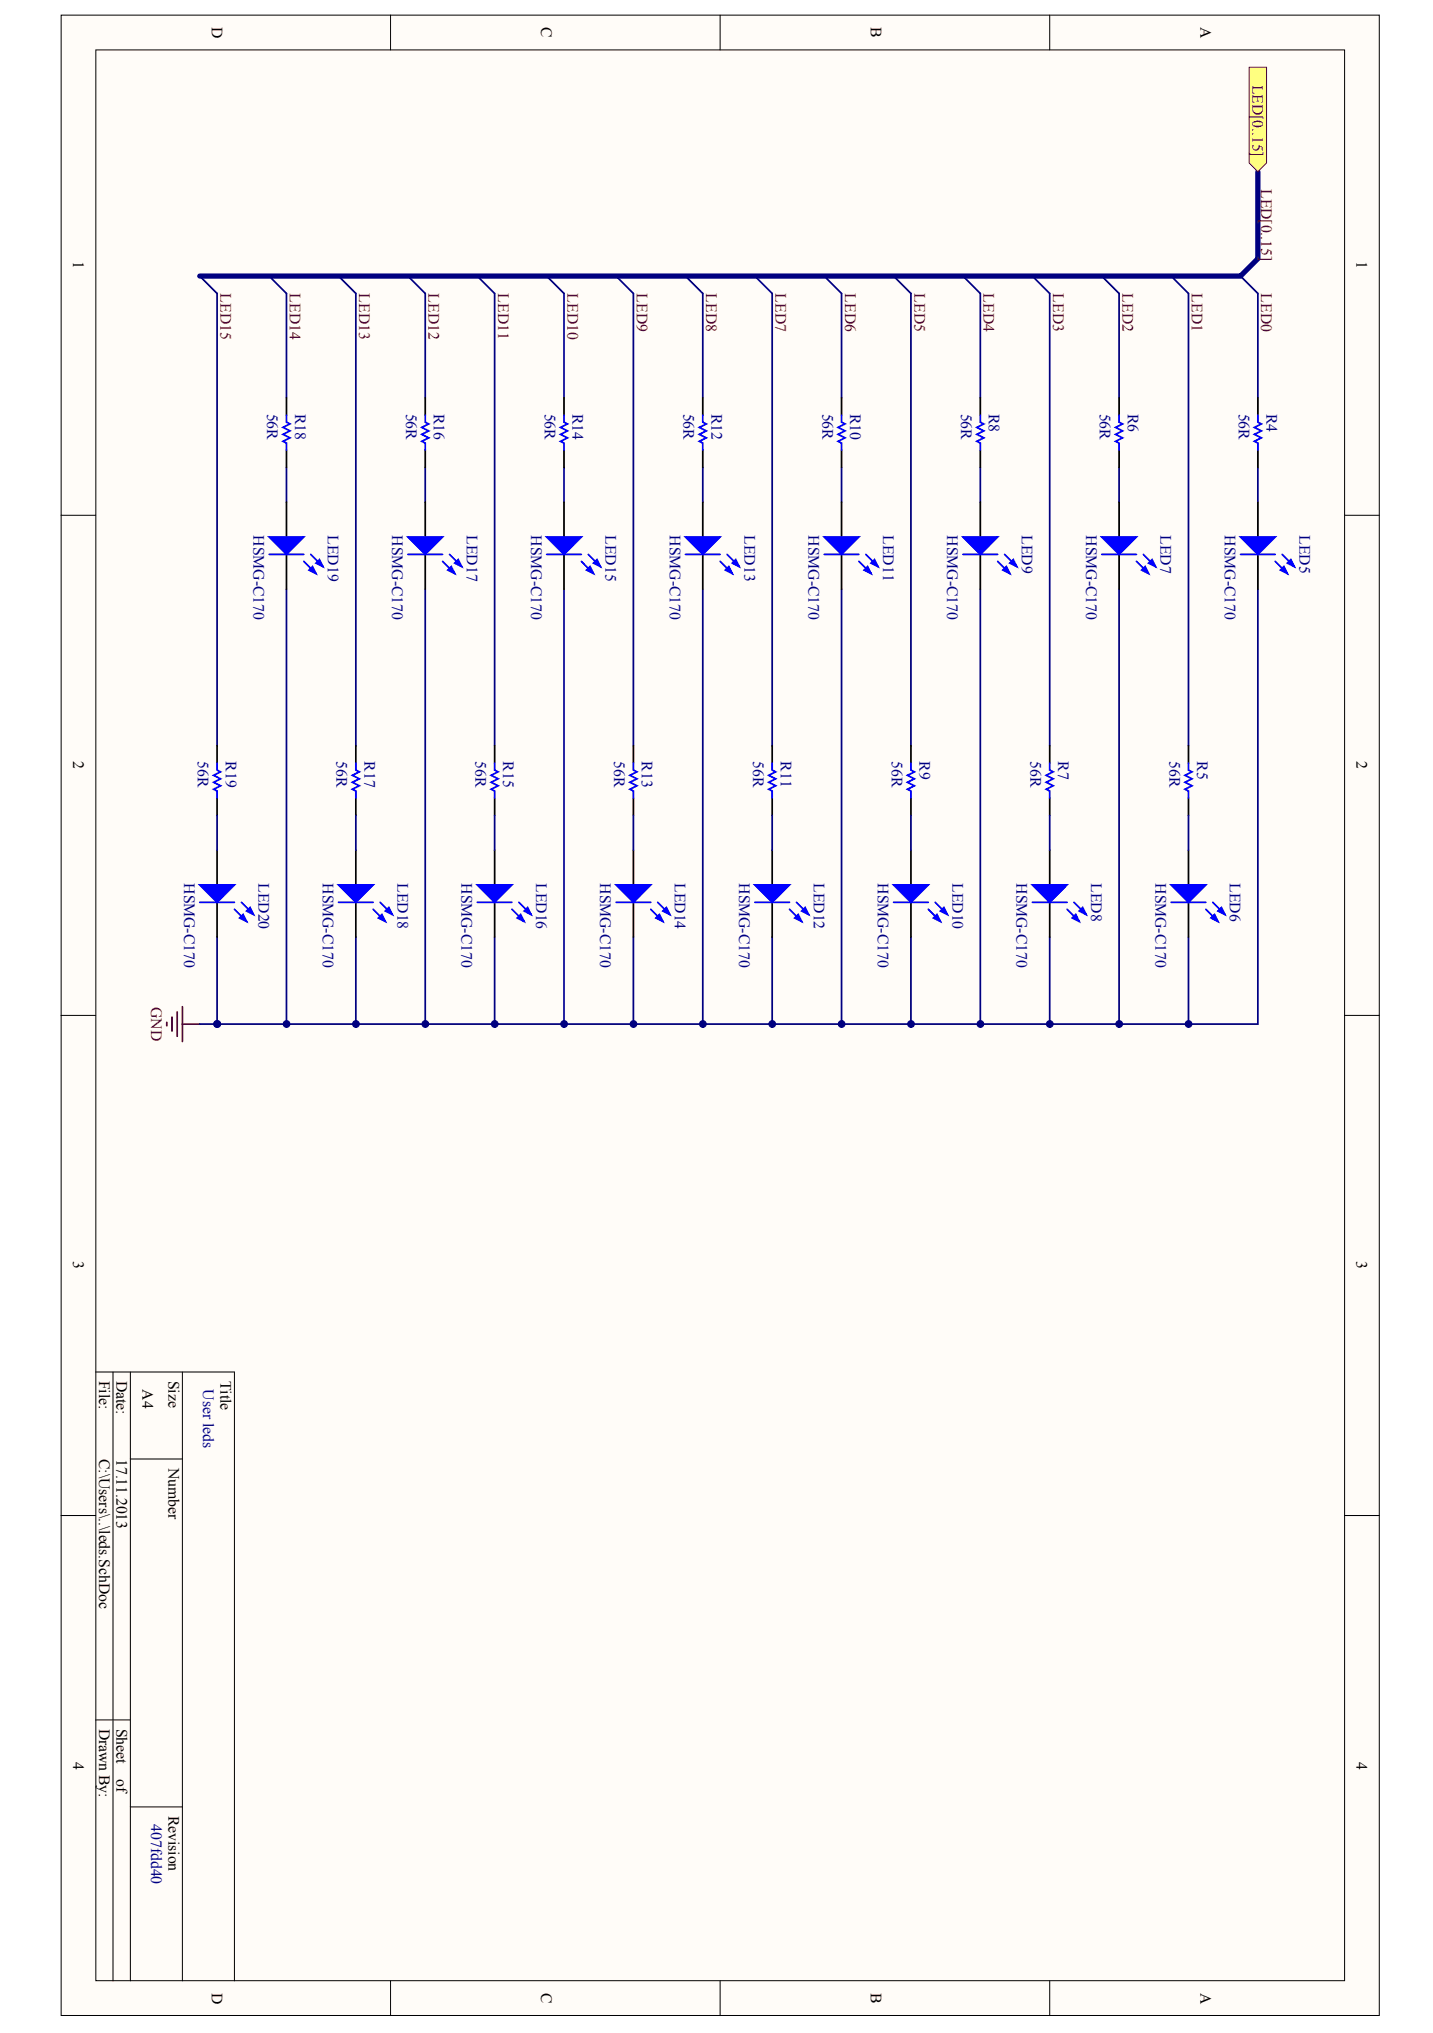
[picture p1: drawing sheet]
<svg xmlns="http://www.w3.org/2000/svg" width="202mm" height="287mm" viewBox="0 0 202 287" stroke-linecap="round" stroke-linejoin="round" font-family="sans-serif">
<g fill="#fffcf8" stroke="#000" stroke-width=".14">
<path d="M8.6 2.1h186v282.2h-186z"/>
<path d="M13.5 7h176.2v272.4h-176.2z"/>
</g>
<g fill="none" stroke="#000" stroke-width=".14">
<path d="M55.1 2.1v4.9M101.6 2.1v4.9M148.1 2.1v4.9M8.6 72.7h4.9M189.7 72.7h4.9M8.6 143.2h4.9M189.7 143.2h4.9M13.5 193.6h19.6v85.9M15.9 193.6v85.9M18.4 193.6v85.9M25.7 193.6v85.9M8.6 213.8h4.9"/>
<path d="M18.4 205.8h7.3M189.7 213.8h4.9M13.5 242.6h4.9M18.4 254.9h7.3M55.1 279.5v4.9M101.6 279.5v4.9M148.1 279.5v4.9"/>
</g>
<g fill="none" stroke="#000080" stroke-width=".25">
<path d="M28.2 38.9l2.4 2.5v63.8M38 38.9l2.4 2.5v14.7M47.8 38.9l2.4 2.5v63.8M57.5 38.9l2.5 2.5v14.7M67.3 38.9l2.5 2.5v63.8M77.1 38.9l2.5 2.5v14.7M86.9 38.9l2.4 2.5v63.8M96.7 38.9l2.4 2.5v14.7M106.5 38.9l2.4 2.5v63.8M116.3 38.9l2.4 2.5v14.7M126.1 38.9l2.4 2.5v63.8M135.8 38.9l2.5 2.5v14.7"/>
<path d="M145.6 38.9l2.5 2.5v63.8M155.4 38.9l2.5 2.5v14.7M165.2 38.9l2.4 2.5v63.8M175 38.9l2.4 2.5v14.7M40.4 65.9v5M60 65.9v5M79.6 65.9v5M99.1 65.9v5M118.7 65.9v5M138.3 65.9v5M157.9 65.9v5M177.4 65.9v5"/>
<path d="M40.4 83.1v61.4M60 83.1v61.4M79.6 83.1v61.4M99.1 83.1v61.4M118.7 83.1v61.4M138.3 83.1v61.4M157.9 83.1v61.4M177.4 83.1v61.4h-146.8v-12.3M50.2 132.2v12.3M69.8 132.2v12.3M89.3 132.2v12.3M108.9 132.2v12.3"/>
<path d="M128.5 132.2v12.3M148.1 132.2v12.3M167.6 132.2v12.3M28.2 144.5h2.4"/>
</g>
<g fill="#000080" stroke="#000080" stroke-width=".14">
<circle cx="167.7" cy="144.5" r=".48"/>
<circle cx="148.1" cy="144.5" r=".48"/>
<circle cx="128.5" cy="144.5" r=".48"/>
<circle cx="108.9" cy="144.5" r=".48"/>
<circle cx="89.4" cy="144.5" r=".48"/>
<circle cx="69.8" cy="144.5" r=".48"/>
<circle cx="50.2" cy="144.5" r=".48"/>
<circle cx="40.4" cy="144.5" r=".48"/>
<circle cx="60" cy="144.5" r=".48"/>
<circle cx="79.6" cy="144.5" r=".48"/>
<circle cx="99.1" cy="144.5" r=".48"/>
<circle cx="118.7" cy="144.5" r=".48"/>
<circle cx="138.3" cy="144.5" r=".48"/>
<circle cx="157.9" cy="144.5" r=".48"/>
<circle cx="30.6" cy="144.5" r=".48"/>
</g>
<path d="M23.5 144.2v.5M24.3 143.5v2M25 142.8v3.4M25.7 142v4.9M25.7 144.5h2.5" fill="none" stroke="#800000" stroke-width=".25"/>
<g fill="none" stroke="#000" stroke-width=".25">
<path d="M40.4 70.9v4.9M40.4 78.2v4.9M60 70.9v4.9M60 78.2v4.9M79.6 70.9v4.9M79.6 78.2v4.9M99.1 70.9v4.9M99.1 78.2v4.9M118.7 70.9v4.9M118.7 78.2v4.9M138.3 70.9v4.9M138.3 78.2v4.9"/>
<path d="M157.9 70.9v4.9M157.9 78.2v4.9M177.4 70.9v4.9M177.4 78.2v4.9M30.6 119.9v4.9M50.2 119.9v4.9M69.8 119.9v4.9M89.3 119.9v4.9M108.9 119.9v4.9M128.5 119.9v4.9M148.1 119.9v4.9M167.6 119.9v4.9"/>
<path d="M30.6 127.3v4.9M50.2 127.3v4.9M69.8 127.3v4.9M89.3 127.3v4.9M108.9 127.3v4.9M128.5 127.3v4.9M148.1 127.3v4.9M167.6 127.3v4.9"/>
</g>
<g fill="#00f" stroke="#00f" stroke-width=".25">
<path d="M175 75.8h4.9l-2.5 2.4z"/>
<path d="M181.1 79.9l.5 1-1-.5z"/>
<path d="M182.1 78.9l.5 1-1-.5z"/>
<path d="M165.2 124.8h4.9l-2.5 2.5z"/>
<path d="M171.3 129l.5 1-1-.5z"/>
<path d="M172.3 128l.5 1-1-.5z"/>
<path d="M155.4 75.8h4.9l-2.4 2.4z"/>
<path d="M161.5 79.9l.5 1-1-.5z"/>
<path d="M162.5 78.9l.5 1-1-.5z"/>
<path d="M145.6 124.8h4.9l-2.4 2.5z"/>
<path d="M151.7 129l.5 1-.9-.5z"/>
<path d="M152.7 128l.5 1-1-.5z"/>
<path d="M135.8 75.8h4.9l-2.4 2.4z"/>
<path d="M142 79.9l.4 1-.9-.5z"/>
<path d="M142.9 78.9l.5 1-1-.5z"/>
<path d="M126.1 124.8h4.8l-2.4 2.5z"/>
<path d="M132.2 129l.5 1-1-.5z"/>
<path d="M133.1 128l.5 1-.9-.5z"/>
<path d="M116.3 75.8h4.9l-2.5 2.4z"/>
<path d="M122.4 79.9l.5 1-1-.5z"/>
<path d="M123.4 78.9l.4 1-.9-.5z"/>
<path d="M106.5 124.8h4.9l-2.5 2.5z"/>
<path d="M112.6 129l.5 1-1-.5z"/>
<path d="M113.6 128l.5 1-1-.5z"/>
<path d="M96.7 75.8h4.9l-2.5 2.4z"/>
<path d="M102.8 79.9l.5 1-1-.5z"/>
<path d="M103.8 78.9l.5 1-1-.5z"/>
<path d="M86.9 124.8h4.9l-2.5 2.5z"/>
<path d="M93 129l.5 1-1-.5z"/>
<path d="M94 128l.5 1-1-.5z"/>
<path d="M77.1 75.8h4.9l-2.4 2.4z"/>
<path d="M83.2 79.9l.5 1-1-.5z"/>
<path d="M84.2 78.9l.5 1-1-.5z"/>
<path d="M67.3 124.8h4.9l-2.4 2.5z"/>
<path d="M73.4 129l.5 1-.9-.5z"/>
<path d="M74.4 128l.5 1-1-.5z"/>
<path d="M57.5 75.8h4.9l-2.4 2.4z"/>
<path d="M63.7 79.9l.4 1-.9-.5z"/>
<path d="M64.6 78.9l.5 1-1-.5z"/>
<path d="M47.8 124.8h4.8l-2.4 2.5z"/>
<path d="M53.9 129l.5 1-1-.5z"/>
<path d="M54.8 128l.5 1-.9-.5z"/>
<path d="M38 75.8h4.9l-2.5 2.4z"/>
<path d="M44.1 79.9l.5 1-1-.5z"/>
<path d="M45.1 78.9l.4 1-.9-.5z"/>
<path d="M28.2 124.8h4.9l-2.5 2.5z"/>
<path d="M34.3 129l.5 1-1-.5z"/>
<path d="M35.3 128l.5 1-1-.5z"/>
</g>
<g fill="none" stroke="#00f" stroke-width=".25">
<path d="M38 78.2h4.9M42.9 79.2l1.7 1.7M43.8 78.2l1.7 1.7M57.5 78.2h4.9M62.4 79.2l1.7 1.7M63.4 78.2l1.7 1.7M77.1 78.2h4.9M82 79.2l1.7 1.7M83 78.2l1.7 1.7M96.7 78.2h4.9M101.6 79.2l1.7 1.7M102.6 78.2l1.7 1.7"/>
<path d="M116.3 78.2h4.9M121.2 79.2l1.7 1.7M122.1 78.2l1.7 1.7M135.8 78.2h4.9M140.7 79.2l1.7 1.7M141.7 78.2l1.7 1.7M155.4 78.2h4.9M160.3 79.2l1.7 1.7M161.3 78.2l1.7 1.7M175 78.2h4.9M179.9 79.2l1.7 1.7M180.9 78.2l1.7 1.7"/>
<path d="M28.2 127.3h4.9M33.1 128.3l1.7 1.7M34 127.3l1.8 1.7M47.8 127.3h4.8M52.6 128.3l1.8 1.7M53.6 127.3l1.7 1.7M67.3 127.3h4.9M72.2 128.3l1.7 1.7M73.2 127.3l1.7 1.7M86.9 127.3h4.9M91.8 128.3l1.7 1.7M92.8 127.3l1.7 1.7"/>
<path d="M106.5 127.3h4.9M111.4 128.3l1.7 1.7M112.3 127.3l1.8 1.7M126.1 127.3h4.8M130.9 128.3l1.8 1.7M131.9 127.3l1.7 1.7M145.6 127.3h4.9M150.5 128.3l1.7 1.7M151.5 127.3l1.7 1.7M165.2 127.3h4.9M170.1 128.3l1.7 1.7M171.1 127.3l1.7 1.7"/>
</g>
<path d="M177.4 24.2v12.3l-2.4 2.4h-146.8" fill="none" stroke="#000080" stroke-width=".74"/>
<path d="M176.2 9.5h2.5v13.5l-1.3 1.2-1.2-1.2z" fill-rule="evenodd" fill="#ffff80" stroke="#800000" stroke-width=".14"/>
<g fill="none" stroke="#000" stroke-width=".25">
<path d="M40.4 56.1v2.5M60 56.1v2.5M79.6 56.1v2.5M99.1 56.1v2.5M118.7 56.1v2.5M138.3 56.1v2.5M157.9 56.1v2.5M177.4 56.1v2.5M40.4 63.5v2.4M60 63.5v2.4M79.6 63.5v2.4M99.1 63.5v2.4"/>
<path d="M118.7 63.5v2.4M138.3 63.5v2.4M157.9 63.5v2.4M177.4 63.5v2.4M30.6 105.2v2.5M30.6 112.6v2.4M50.2 105.2v2.5M50.2 112.6v2.4M69.8 105.2v2.5M69.8 112.6v2.4M89.3 105.2v2.5M89.3 112.6v2.4"/>
<path d="M108.9 105.2v2.5M108.9 112.6v2.4M128.5 105.2v2.5M128.5 112.6v2.4M148.1 105.2v2.5M148.1 112.6v2.4M167.6 105.2v2.5M167.6 112.6v2.4"/>
</g>
<g fill="none" stroke="#00f" stroke-width=".25">
<path d="M40.4 58.6v1l.5 .2-1 .5 1 .5-1 .5 1 .5-1 .5 .5 .2v1M60 58.6v1l.5 .2-1 .5 1 .5-1 .5 1 .5-1 .5 .5 .2v1M79.6 58.6v1l.4 .2-.9 .5 .9 .5-.9 .5 .9 .5-.9 .5 .5 .2v1M99.1 58.6v1l.5 .2-1 .5 1 .5-1 .5 1 .5-1 .5 .5 .2v1M118.7 58.6v1l.5 .2-1 .5 1 .5-1 .5 1 .5-1 .5 .5 .2v1M138.3 58.6v1l.5 .2-1 .5 1 .5-1 .5 1 .5-1 .5 .5 .2v1M157.9 58.6v1l.5 .2-1 .5 1 .5-1 .5 1 .5-1 .5 .5 .2v1M177.4 58.6v1l.5 .2-1 .5 1 .5-1 .5 1 .5-1 .5 .5 .2v1M30.6 107.7v.9l.5 .3-1 .5 1 .5-1 .5 1 .5-1 .4 .5 .3v1M50.2 107.7v.9l.5 .3-1 .5 1 .5-1 .5 1 .5-1 .4 .5 .3v1M69.8 107.7v.9l.5 .3-1 .5 1 .5-1 .5 1 .5-1 .4 .5 .3v1M89.3 107.7v.9l.5 .3-.9 .5 .9 .5-.9 .5 .9 .5-.9 .4 .4 .3v1"/>
<path d="M108.9 107.7v.9l.5 .3-1 .5 1 .5-1 .5 1 .5-1 .4 .5 .3v1M128.5 107.7v.9l.5 .3-1 .5 1 .5-1 .5 1 .5-1 .4 .5 .3v1M148.1 107.7v.9l.5 .3-1 .5 1 .5-1 .5 1 .5-1 .4 .5 .3v1M167.6 107.7v.9l.5 .3-.9 .5 .9 .5-.9 .5 .9 .5-.9 .4 .4 .3v1"/>
</g>
<path d="M30.6 115v4.9M50.2 115v4.9M69.8 115v4.9M89.3 115v4.9M108.9 115v4.9M128.5 115v4.9M148.1 115v4.9M167.6 115v4.9" fill="none" stroke="#000080" stroke-width=".25"/>
<g font-size="2.2">
<text x="29.9" y="3.8" transform="rotate(90 29.9 3.8)">D</text>
<text x="76.4" y="3.8" transform="rotate(90 76.4 3.8)">C</text>
<text x="122.9" y="3.8" transform="rotate(90 122.9 3.8)">B</text>
<text x="169.3" y="3.8" transform="rotate(90 169.3 3.8)">A</text>
<text x="10.3" y="36.9" transform="rotate(90 10.3 36.9)">1</text>
<text x="191.4" y="36.9" transform="rotate(90 191.4 36.9)">1</text>
<text x="10.3" y="107.4" transform="rotate(90 10.3 107.4)">2</text>
<text x="191.4" y="107.4" transform="rotate(90 191.4 107.4)">2</text>
<text x="10.3" y="178" transform="rotate(90 10.3 178)">3</text>
<text x="191.4" y="178" transform="rotate(90 191.4 178)">3</text>
<text x="14" y="194.8" transform="rotate(90 14 194.8)">File:</text>
<text x="16.4" y="194.8" transform="rotate(90 16.4 194.8)">Date:</text>
<text x="20.1" y="196" transform="rotate(90 20.1 196)">A4</text>
<text x="23.8" y="194.8" transform="rotate(90 23.8 194.8)">Size</text>
<text x="31.1" y="194.8" transform="rotate(90 31.1 194.8)">Title</text>
<text x="14" y="205.8" transform="rotate(90 14 205.8)">C:\Users\..\leds.SchDoc</text>
<text x="16.4" y="205.8" transform="rotate(90 16.4 205.8)">17.11.2013</text>
<text x="23.8" y="207.1" transform="rotate(90 23.8 207.1)">Number</text>
<text x="14" y="243.9" transform="rotate(90 14 243.9)">Drawn By:</text>
<text x="16.4" y="243.9" transform="rotate(90 16.4 243.9)">Sheet</text>
<text x="10.3" y="248.5" transform="rotate(90 10.3 248.5)">4</text>
<text x="16.4" y="250.9" transform="rotate(90 16.4 250.9)">of</text>
<text x="191.4" y="248.5" transform="rotate(90 191.4 248.5)">4</text>
<text x="23.8" y="256.1" transform="rotate(90 23.8 256.1)">Revision</text>
<text x="29.9" y="281.1" transform="rotate(90 29.9 281.1)">D</text>
<text x="76.4" y="281.2" transform="rotate(90 76.4 281.2)">C</text>
<text x="122.9" y="281.2" transform="rotate(90 122.9 281.2)">B</text>
<text x="169.3" y="281.1" transform="rotate(90 169.3 281.1)">A</text>
</g>
<g font-size="2.2" fill="#800000">
<text x="176.7" y="11.9" transform="rotate(90 176.7 11.9)">LED[0..15]</text>
<text x="177.9" y="26.7" transform="rotate(90 177.9 26.7)">LED[0..15]</text>
<text x="31.1" y="41.4" transform="rotate(90 31.1 41.4)">LED15</text>
<text x="40.9" y="41.4" transform="rotate(90 40.9 41.4)">LED14</text>
<text x="50.7" y="41.4" transform="rotate(90 50.7 41.4)">LED13</text>
<text x="60.5" y="41.4" transform="rotate(90 60.5 41.4)">LED12</text>
<text x="70.3" y="41.4" transform="rotate(90 70.3 41.4)">LED11</text>
<text x="80" y="41.4" transform="rotate(90 80 41.4)">LED10</text>
<text x="89.8" y="41.4" transform="rotate(90 89.8 41.4)">LED9</text>
<text x="99.6" y="41.4" transform="rotate(90 99.6 41.4)">LED8</text>
<text x="109.4" y="41.4" transform="rotate(90 109.4 41.4)">LED7</text>
<text x="119.2" y="41.4" transform="rotate(90 119.2 41.4)">LED6</text>
<text x="129" y="41.4" transform="rotate(90 129 41.4)">LED5</text>
<text x="138.8" y="41.4" transform="rotate(90 138.8 41.4)">LED4</text>
<text x="148.6" y="41.4" transform="rotate(90 148.6 41.4)">LED3</text>
<text x="158.3" y="41.4" transform="rotate(90 158.3 41.4)">LED2</text>
<text x="168.1" y="41.4" transform="rotate(90 168.1 41.4)">LED1</text>
<text x="177.9" y="41.4" transform="rotate(90 177.9 41.4)">LED0</text>
<text x="21.3" y="142.1" transform="rotate(90 21.3 142.1)">GND</text>
</g>
<g font-size="2.2" fill="#000080">
<text x="37.7" y="58.3" transform="rotate(90 37.7 58.3)">56R</text>
<text x="41.6" y="58.3" transform="rotate(90 41.6 58.3)">R18</text>
<text x="57.3" y="58.3" transform="rotate(90 57.3 58.3)">56R</text>
<text x="61.2" y="58.3" transform="rotate(90 61.2 58.3)">R16</text>
<text x="76.8" y="58.3" transform="rotate(90 76.8 58.3)">56R</text>
<text x="80.8" y="58.3" transform="rotate(90 80.8 58.3)">R14</text>
<text x="96.4" y="58.3" transform="rotate(90 96.4 58.3)">56R</text>
<text x="100.4" y="58.3" transform="rotate(90 100.4 58.3)">R12</text>
<text x="116" y="58.3" transform="rotate(90 116 58.3)">56R</text>
<text x="119.9" y="58.3" transform="rotate(90 119.9 58.3)">R10</text>
<text x="135.6" y="58.3" transform="rotate(90 135.6 58.3)">56R</text>
<text x="139.5" y="58.3" transform="rotate(90 139.5 58.3)">R8</text>
<text x="155.1" y="58.3" transform="rotate(90 155.1 58.3)">56R</text>
<text x="159.1" y="58.3" transform="rotate(90 159.1 58.3)">R6</text>
<text x="174.7" y="58.3" transform="rotate(90 174.7 58.3)">56R</text>
<text x="178.7" y="58.3" transform="rotate(90 178.7 58.3)">R4</text>
<text x="35.7" y="75.5" transform="rotate(90 35.7 75.5)">HSMG-C170</text>
<text x="46.3" y="75.5" transform="rotate(90 46.3 75.5)">LED19</text>
<text x="55.3" y="75.5" transform="rotate(90 55.3 75.5)">HSMG-C170</text>
<text x="65.8" y="75.5" transform="rotate(90 65.8 75.5)">LED17</text>
<text x="74.9" y="75.5" transform="rotate(90 74.9 75.5)">HSMG-C170</text>
<text x="85.4" y="75.5" transform="rotate(90 85.4 75.5)">LED15</text>
<text x="94.5" y="75.5" transform="rotate(90 94.5 75.5)">HSMG-C170</text>
<text x="105" y="75.5" transform="rotate(90 105 75.5)">LED13</text>
<text x="114" y="75.5" transform="rotate(90 114 75.5)">HSMG-C170</text>
<text x="124.6" y="75.5" transform="rotate(90 124.6 75.5)">LED11</text>
<text x="133.6" y="75.5" transform="rotate(90 133.6 75.5)">HSMG-C170</text>
<text x="144.1" y="75.5" transform="rotate(90 144.1 75.5)">LED9</text>
<text x="153.2" y="75.5" transform="rotate(90 153.2 75.5)">HSMG-C170</text>
<text x="163.7" y="75.5" transform="rotate(90 163.7 75.5)">LED7</text>
<text x="172.8" y="75.5" transform="rotate(90 172.8 75.5)">HSMG-C170</text>
<text x="183.3" y="75.5" transform="rotate(90 183.3 75.5)">LED5</text>
<text x="27.9" y="107.4" transform="rotate(90 27.9 107.4)">56R</text>
<text x="31.8" y="107.4" transform="rotate(90 31.8 107.4)">R19</text>
<text x="47.5" y="107.4" transform="rotate(90 47.5 107.4)">56R</text>
<text x="51.4" y="107.4" transform="rotate(90 51.4 107.4)">R17</text>
<text x="67.1" y="107.4" transform="rotate(90 67.1 107.4)">56R</text>
<text x="71" y="107.4" transform="rotate(90 71 107.4)">R15</text>
<text x="86.6" y="107.4" transform="rotate(90 86.6 107.4)">56R</text>
<text x="90.6" y="107.4" transform="rotate(90 90.6 107.4)">R13</text>
<text x="106.2" y="107.4" transform="rotate(90 106.2 107.4)">56R</text>
<text x="110.1" y="107.4" transform="rotate(90 110.1 107.4)">R11</text>
<text x="125.8" y="107.4" transform="rotate(90 125.8 107.4)">56R</text>
<text x="129.7" y="107.4" transform="rotate(90 129.7 107.4)">R9</text>
<text x="145.4" y="107.4" transform="rotate(90 145.4 107.4)">56R</text>
<text x="149.3" y="107.4" transform="rotate(90 149.3 107.4)">R7</text>
<text x="164.9" y="107.4" transform="rotate(90 164.9 107.4)">56R</text>
<text x="168.9" y="107.4" transform="rotate(90 168.9 107.4)">R5</text>
<text x="26" y="124.6" transform="rotate(90 26 124.6)">HSMG-C170</text>
<text x="36.5" y="124.6" transform="rotate(90 36.5 124.6)">LED20</text>
<text x="45.5" y="124.6" transform="rotate(90 45.5 124.6)">HSMG-C170</text>
<text x="56.1" y="124.6" transform="rotate(90 56.1 124.6)">LED18</text>
<text x="65.1" y="124.6" transform="rotate(90 65.1 124.6)">HSMG-C170</text>
<text x="75.6" y="124.6" transform="rotate(90 75.6 124.6)">LED16</text>
<text x="84.7" y="124.6" transform="rotate(90 84.7 124.6)">HSMG-C170</text>
<text x="95.2" y="124.6" transform="rotate(90 95.2 124.6)">LED14</text>
<text x="104.3" y="124.6" transform="rotate(90 104.3 124.6)">HSMG-C170</text>
<text x="114.8" y="124.6" transform="rotate(90 114.8 124.6)">LED12</text>
<text x="123.8" y="124.6" transform="rotate(90 123.8 124.6)">HSMG-C170</text>
<text x="134.4" y="124.6" transform="rotate(90 134.4 124.6)">LED10</text>
<text x="143.4" y="124.6" transform="rotate(90 143.4 124.6)">HSMG-C170</text>
<text x="153.9" y="124.6" transform="rotate(90 153.9 124.6)">LED8</text>
<text x="163" y="124.6" transform="rotate(90 163 124.6)">HSMG-C170</text>
<text x="173.5" y="124.6" transform="rotate(90 173.5 124.6)">LED6</text>
<text x="28.6" y="196" transform="rotate(90 28.6 196)">User leds</text>
<text x="21.3" y="257.4" transform="rotate(90 21.3 257.4)">407fdd40</text>
</g>
</svg>
